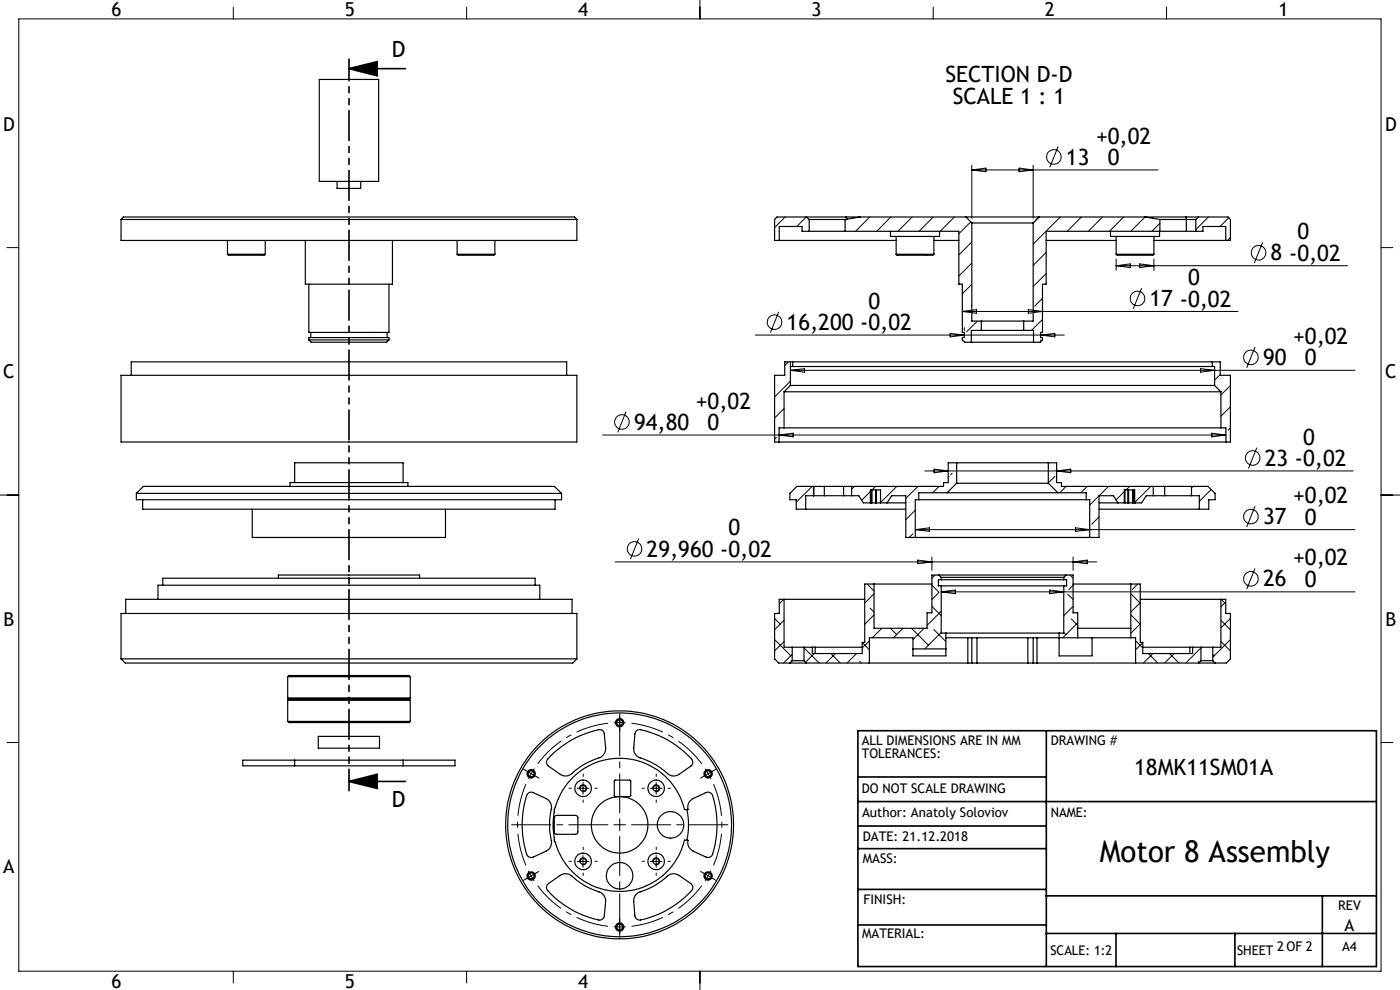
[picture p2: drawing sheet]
<svg xmlns="http://www.w3.org/2000/svg" width="297mm" height="210mm" viewBox="0 0 297 210" stroke-linecap="round" stroke-linejoin="round" font-family="sans-serif">
<g fill="none" stroke="#000" stroke-width=".21">
<path d="M4 4h289v202h-289zM49.5 1.5v2.5M99 1.5v2.5M148.5 0v4M198 1.5v2.5M247.5 1.5v2.5M206.2 35.1v11.2M206.2 36h39.5M206.2 36l3-.3v.7zM216.2 35.7l3 .3-3 .4zM219.2 35.1v11.2M224.5 31.1l-1.8 4.4"/>
<path d="M1.5 52.5h2.5M166.5 46l-2.2 2.3M171 46l-1.9 2M179.6 46.5l-.3 .3M184.5 46l-3 3.1M189 46l-3 3.1M193.5 46l-3 3.1M198 46l-3 3.1M202.5 46l-3 3.1M206 47.1l-2.6 2.5M206.2 51.3l-2.8 2.8M206.2 55.8l-2.8 2.8"/>
<path d="M220.4 46l-1.2 1.3M221.9 53.5l-2.7 2.8M221.9 58l-2.7 2.8M224.9 46l-5.7 5.8M229.4 46l-3 3.1M233.9 46l-3 3.1M236.8 55v2.4M236.8 56.4h49.1M236.8 56.4l3-.4v.8zM238.4 46l-3 3.1M241.8 56l3 .4-3 .4zM242.9 46.1l-3 3"/>
<path d="M244.8 55v2.4M246.1 47.4l-1.7 1.7M256.4 46l-2.7 2.7M260.7 46.2l-1.9 1.8M261 50.4l-.6 .6M267.9 51.4l-1.8 4.4M293 52.5h2.5M160.2 71.1h65.6M164.4 79.6l-.1 .1M165.2 66.1l-1.8 4.4M167.3 76.8l-.8 .8M167.7 76.8v.8"/>
<path d="M167.7 78.6h119.7M167.7 78.6l3-.4v.7zM201.6 70.7l3 .4-3 .4zM204.2 66.1h58.4M204.2 66.1l3-.4v.8zM204.6 69.5v.6M206.2 60.3l-2 2M206.2 64.8l-.2 .1M207.4 68.1l-2.3 2.3M218.2 65.7l3 .4-3 .4zM220.8 72.1v.5M220.8 71.1l3-.4v.8z"/>
<path d="M221.2 67.8l-2.4 2.3M221.2 63.3l-1.7 1.6M242.2 61.1l-1.8 4.4M254.7 78.2l3 .4-3 .3zM258.9 79.4l-1.2 1.2M266.2 73.6l-1.7 4.4M127.8 92.3h132.3M132.8 87.3l-1.7 4.4M164.7 92.8l-.4 .4M165.3 92.3l3-.4v.8zM166.3 86.7l-2 2M167.7 80.8l-3.4 3.4"/>
<path d="M196.2 99.9h90.9M198.2 99.5l3 .4-3 .4zM224.2 99.9l3-.4v.8zM257.1 91.9l3 .4-3 .4zM261 81.8l-2 2M261 86.3l-2 2M261 90.8l-.4 .4M266.6 95l-1.7 4.4M0 105h4M130.5 119.2h102.2M135.5 114.2l-1.8 4.4M172.3 103.2l-3.4 3.3"/>
<path d="M181.3 103.2l-.6 .6M184.6 104.3l-1.8 1.8M185.8 103.2l-.8 .7M190.3 103.2l-3.5 3.4M193.7 113.2l-.8 .8M194.2 108.2l-2 2M194.2 112.4h93.2M194.2 112.4l3-.4v.7zM194.7 118.8l3 .4-3 .4zM194.7 103.2l-2.5 2.5M197.7 118.2v2.8M199.2 103.2l-1.3 1.3"/>
<path d="M201.4 101l-.2 .2M202 100.4l-.3 .3M223.8 101l-1.4 1.4M226.2 103.2l-1.4 1.3M227.6 118.2v2.8M227.6 119.2l3-.4v.8zM228.2 112l3 .4-3 .3zM230.6 103.2l-1.3 1.3M233.2 109.6l-1.6 1.6M235.2 103.2l-4 3.9M238.5 104.3l-1.8 1.7M239.6 103.2l-.7 .7"/>
<path d="M244.1 103.2l-3.4 3.4M253.1 103.2l-.3 .3M256.9 103.8l-2.5 2.6M266.2 107.4l-1.7 4.4M293 105h4M164.3 135.7l3.5 3.4M164.3 131.2l1.2 1.2M166.3 127.1l-1 1M166.3 131.6l-2 2M166.3 136.1l-2 2M168.1 138.8l-1.9 1.8M170.6 137.4l3.2 3.2"/>
<path d="M172.7 138.6l-1.8 1.9M176.3 138.6l2 2M177.2 138.6l-2 2M181.7 138.6l-2 2M182.9 136.3l1.5 1.5M183.4 132.4h.1M184 123.9l1.4 1.5M184.4 136l-1.5 1.4M184.6 129l.8 .8M185.4 125.9l-2 2M185.4 130.4l-2 2M187.1 133.3l-2 2"/>
<path d="M188.9 133.3l1.3 1.3M191.6 133.3l-2.1 2M193.4 133.3l3.6 3.6M196 133.3l-2.3 2.4M197.7 128.6l2 2M197.7 124.1l1.5 1.5M198.1 133.5l2.6 2.6M198.4 122l-.7 .7M199.2 125.7l-1.5 1.5M199.7 129.7l-3 2.9M199.7 134.2l-3.5 3.4M199.7 125.5h87.7"/>
<path d="M199.7 125.5l3-.3v.7zM222.7 125.2l3 .3-3 .4zM225.7 134.2l.4 .4M226.5 126l1.1 1.2M227 122l.6 .7M227.3 131.3l1.3 1.3M227.6 124.1l-.9 1M227.6 128.6l-1.9 2M228.6 132.1l-3.1 3.2M239.9 130.4l2 2M240 126l1.9 1.9M240.9 136l1.5 1.4"/>
<path d="M241.3 123.9l-1.1 1.2M241.9 127.8l-2 2M241.9 132.4l-2 1.9M242.4 136.3l-1.5 1.5M243.6 138.6l2 2M244.6 138.6l-2 2M248.1 138.6l2 2M249.1 138.6l-2 2M254.8 137.4l-3.2 3.2M257.3 138.8l.3 .3M259 136.1l2 2M259 131.6l2 2"/>
<path d="M259 127.1l.8 .8M260 127.7l-1 1M261 131.2l-2 2M261 135.7l-3.7 3.7M266.2 120.6l-1.7 4.4M1.5 157.5h2.5M130.7 153.5a.75 .75 0 0 1 .7-1 .75 .75 0 0 1 .8 .9 .75 .75 0 0 1-.9 .6M182.4 140.3l.3 .3M184.4 140.4l-.2 .2M254.2 140.3l.2 .2M293 157.5h2.5M112 164.3a.74 .74 0 0 1 .6-.9 .74 .74 0 0 1 .8 .8 .74 .74 0 0 1-.9 .6"/>
<path d="M122.4 167.2h2.6M123 167.4a.75 .75 0 0 1 .6-.9 .75 .75 0 0 1 .8 .8 .75 .75 0 0 1-.9 .6M123.7 166v2.5M137.9 167.2h2.5M138.5 167.4a.76 .76 0 0 1 .6-.9 .76 .76 0 0 1 .9 .8 .76 .76 0 0 1-1 .6M139.2 166v2.5M149.5 164.3a.74 .74 0 0 1 .7-.9 .74 .74 0 0 1 .8 .8 .74 .74 0 0 1-1 .6M112 186a.75 .75 0 0 1 .6-.9 .75 .75 0 0 1 .8 .8 .75 .75 0 0 1-.9 .6M112.1 184.7l1.2 2.2M113.8 185.2l-2.2 1.2M122.4 182.7h2.6M123 182.9a.74 .74 0 0 1 .6-.9 .74 .74 0 0 1 .8 .8 .74 .74 0 0 1-.9 .6"/>
<path d="M123.7 181.5v2.5M130.7 196.8a.75 .75 0 0 1 .7-.9 .75 .75 0 0 1 .8 .8 .75 .75 0 0 1-.9 .7M137.9 182.7h2.5M138.5 182.9a.75 .75 0 0 1 .6-.9 .75 .75 0 0 1 .8 .8 .75 .75 0 0 1-.9 .6M139.2 181.5v2.5M149.5 186a.75 .75 0 0 1 .7-.9 .75 .75 0 0 1 .8 .8 .75 .75 0 0 1-1 .6M49.5 206v2.5M99 206v2.5M148.5 206v4"/>
<circle cx="223.6" cy="33.3" r="1.54"/>
<circle cx="267" cy="53.6" r="1.54"/>
<circle cx="164.3" cy="68.3" r="1.54"/>
<circle cx="241.3" cy="63.3" r="1.54"/>
<circle cx="265.4" cy="75.8" r="1.54"/>
<circle cx="131.9" cy="89.5" r="1.55"/>
<circle cx="265.8" cy="97.1" r="1.55"/>
<circle cx="134.6" cy="116.4" r="1.54"/>
<circle cx="265.4" cy="109.6" r="1.54"/>
<circle cx="265.4" cy="122.8" r="1.54"/>
</g>
<g fill="none" stroke="#000" stroke-width=".35">
<path d="M74 14.6l6-1.5v3zM74 14.6h12M182 155h110v50h-110zM222 155v50M74 165.8l6-1.6v3zM74 165.8h12M182 170h110M182 164.8h40M182 175.2h40M182 196.2h40M182 188.7h40M182 180h40"/>
<path d="M222 190h70M222 198h70M236.7 198v7M262 198v7M280.5 190v15"/>
</g>
<path d="M131.5 153.3h-1.3M131.5 153.3h1.2M112.7 164.1l-.6 1.1M112.7 164.1l.7-1.1M150.2 164.1l-.6-1.1M150.2 164.1l.6 1.1M131.5 196.6h1.2M131.5 196.6h-1.3M150.2 185.8l.6-1.1M150.2 185.8l-.6 1.1" fill="none" stroke="#000" stroke-width=".21" stroke-dasharray="15.2 1.3 1.3 1.3" stroke-linecap="butt"/>
<path d="M129 153.4a21.7 21.7 0 0 0-14.9 8.6M111.6 166.3a21.7 21.7 0 0 0 0 17.3M148.9 162a21.7 21.7 0 0 0-14.9-8.6M114.1 187.9a21.7 21.7 0 0 0 14.9 8.6M134 196.5a21.7 21.7 0 0 0 14.9-8.6M151.4 183.6a21.7 21.7 0 0 0 0-17.3" fill="none" stroke="#000" stroke-width=".21" stroke-dasharray="15.2 1.3 1.3 1.3" stroke-dashoffset="8.3" stroke-linecap="butt"/>
<path d="M74 12.5v155.2" fill="none" stroke="#000" stroke-width=".35" stroke-dasharray="6.3 1.3 1.3 1.3 1.3 1.3" stroke-dashoffset="1.8"/>
<g fill="none" stroke="#000" stroke-width=".21" stroke-dasharray="15.2 1.3 1.3 1.3">
<path d="M131.5 153.3v-1.3M131.5 153.3v1.2M131.5 152v-.6M131.5 154.5v.6M111.6 163.5l-.5-.3M112.7 164.1l-1.1-.6M112.7 164.1l1.1 .6M113.8 164.7l.5 .3M121.2 167.2h-.5M123.7 164.7v-.5M123.7 169.7v.5M126.2 167.2h.5"/>
<path d="M131.5 174.9v-1.2M131.5 174.9h-1.3M131.5 174.9v1.3M131.5 174.9h1.2M136.7 167.2h-.5M139.2 164.7v-.5M139.2 169.7v.5M141.7 167.2h.5M149.2 164.7l-.6 .3M150.2 164.1l1.1-.6M150.2 164.1l-1 .6M151.3 163.5l.6-.3"/>
<path d="M111.6 186.4l-.5 .3M113.8 185.2l.5-.4M121.2 182.7h-.5M123.7 180.2v-.5M123.7 185.2v.5M126.2 182.7h.5M131.5 196.6v1.3M131.5 196.6v-1.2M131.5 197.9v.6M131.5 195.4v-.7M136.7 182.7h-.5M139.2 180.2v-.5"/>
<path d="M139.2 185.2v.5M141.7 182.7h.5M149.2 185.2l-.6-.4M150.2 185.8l1.1 .6M150.2 185.8l-1-.6M151.3 186.4l.6 .3"/>
</g>
<path d="M129 174.9h-20.5M131.5 172.4v-20.4M131.5 177.4v20.5M134 174.9h20.4" fill="none" stroke="#000" stroke-width=".21" stroke-dasharray="15.2 1.3 1.3 1.3" stroke-dashoffset="6.9"/>
<path d="M74 14.6l6-1.5v3zM74 165.8l6-1.6v3z" fill="#000"/>
<g fill="none" stroke="#000" stroke-width=".25">
<path d="M67.7 16.9h12.6v21.6h-12.6zM71.5 38.5v1.5h5v-1.5M25.7 46.6h96.7M25.7 46.6v4.4h96.7v-4.4M25.7 46.6l.5-.6h95.7l.5 .6M48.3 53.9h8M48.3 53.9l.2 .2h7.6l.2-.2M48.3 51v2.9M56.3 51v2.9M64.8 51v9.3h18.5v-9.3M97 53.9h8M97 53.9l.2 .2h7.6l.2-.2"/>
<path d="M97 51v2.9M105 51v2.9M165.3 51h24.8M171.1 46h8.4M171.1 46h-6.3l-.5 .6v4.4h1M171.1 46l.6 .6M171.7 46.6h7.6M171.7 49.1h7.6M171.7 49.1h-1.6v-1.1h-4.8v3M171.7 46.6v2.5M179.3 49.1h24.1v11.2h.8v10.2h.4v1.1h-.4v.5l.5 .5h1.4M179.3 46.6v2.5"/>
<path d="M179.5 46h3M179.5 46l.3 .5M182.5 46h22.4M182.5 46l-3.2 .6M188.9 49.1v1.1h10.4v-1.1M190.1 53.9h8M190.1 53.9l.2 .2h7.6l.2-.2M190.1 50.2v3.7M198.1 51h5.3M198.1 50.2v3.7M204.9 46h15.5M204.9 46l1.3 1.3"/>
<path d="M206.2 47.3h13M206.2 47.3v20.8h2M219.2 47.3v20.8h-2M220.4 46l-1.2 1.3M220.4 46h31.2M221.9 51h14.9M235.6 49.1v1.1h10.4v-1.1M236.8 53.9h8M236.8 53.9l.2 .2h7.6l.2-.2M236.8 50.2v3.7M242.9 46l3.2 .6M244.8 51h15.2"/>
<path d="M244.8 50.2v3.7M246.1 46.6v2.5M246.1 46.6h5.6M251.6 46h2.6M251.6 46l.1 .6M251.7 46.6h2M251.7 49.1h2M251.7 49.1h-29.8v11.2h-.7v10.2h-.4v1.1h.4v.5l-.5 .5h-1.4M251.7 46.6v2.5M253.7 49.1h1.5v-1.1h4.8v3M253.7 46.6v2.5M254.2 46h6.3l.5 .6v4.4h-1"/>
<path d="M254.2 46l-.5 .6M25.7 79.6h96.7v14.2h-96.7zM27.8 79.6v-2.8h92.4v2.8M65.5 72.1v-.5h17v.5M65.5 72.1h17M65.5 60.3v10.2h17v-10.2M65.5 72.1l.5 .5h16l.5-.5M65.9 70.5v1.1M82.1 70.5v1.1M168.2 77.7h89M168.2 76.8h89M168.2 76.8h-1.7v2.8h-2.2v14.2h1"/>
<path d="M168.2 77.7h-.5v4.1M168.2 76.8v.9M206.1 72.6h13.2M208.2 68.1h9M208.2 70.1h9M208.2 70.1h-2.1v2.5M208.2 68.1v2M217.2 70.1h2.1v2.5M217.2 68.1v2M257.2 76.8h1.7v2.8h2.1v14.2h-.9M257.2 77.7h.5v4.1M257.2 76.8v.9"/>
<path d="M165.3 93.8h94.8M166.3 83.1h92.7M166.3 90.8h92.7M166.3 90.8h-1v3M166.3 83.1v7.7M167.7 81.8h90M167.7 81.8l-1.4 1.3M203 98.2h19.4M203 98.2h-1.8v4.2h-1v.8h-19.5M203 98.2v4.3M222.4 98.2h1.8v4.2h1v.8h19.5M222.4 98.2v4.3"/>
<path d="M257.7 81.8l1.3 1.3M259 90.8h1.1v3M259 83.1v7.7M28.9 104.7h90.2M28.9 104.7v1.3h90.2v-1.3M28.9 104.7l1.5-1.5h87.2l1.5 1.5M30.3 106v2h87.5v-2M53.5 108v6h41v-6M61.5 103.2v-.8h25v.8M62.5 102.4v-4.2h23v4.2M170.9 108h21.3M172.6 105.2h.1"/>
<path d="M172.6 103.2h.1M172.6 103.2h-3.5l-1.5 1.5v1.3h1.3v2h2M172.6 105.2h-1.7v2.8M172.6 103.2v2M172.6 105.2h2.3M172.6 103.2h2.3M174.9 105.2h4.1M174.9 103.2h4.1M174.9 103.2v2M179 105.2h1.7M179 103.2h1.7M179 103.2v2"/>
<path d="M180.7 105.2h1.5l1 1.5h1.7M180.7 103.2v2M184.6 106.7v-2.8h2.2v2.8M184.9 106.7h.1M184.9 103.9v2.8M185 106.7h.8M185 103.9v2.8M185.8 106.7h.1M185.8 103.9v2.8M185.9 106.7h.9M185.9 103.9v2.8M186.8 106.7h1.4"/>
<path d="M188.2 106.7h4M188.2 106.7l1-1.5h3v8.8h2M194.2 114h37M194.9 106h35.5M194.9 106h-.7v8M200.9 104.5h23.5M200.9 104.5h-6v1.5M203 102.5h19.4M203 102.5l-2.1 2M222.4 102.5l2 2M224.4 104.5h6v1.5M230.4 106h.8v8"/>
<path d="M233.2 108h21.2M233.2 106.7h4M237.2 106.7l-1-1.5h-3v8.8h-2M237.2 106.7h1.3M238.5 106.7h.2M238.5 106.7v-2.8h2.2v2.8M238.7 106.7h.6M238.7 103.9v2.8M239.3 106.7h.1M239.3 103.9v2.8M239.4 106.7h.9M239.4 103.9v2.8"/>
<path d="M240.3 106.7h.1M240.3 103.9v2.8M240.7 106.7h.1M244.7 105.2h2.4M244.7 103.2h2.4M244.7 105.2h-1.5l-1 1.5h-1.9M244.7 103.2v2M247.1 105.2h5.7M247.1 103.2h5.7M247.1 103.2v2M252.8 103.2h3.5l1.5 1.5v1.3h-1.4v2h-2M252.8 105.2h1.6v2.8"/>
<path d="M252.8 103.2v2M25.7 139.8v-9.7h96.7v9.7M25.7 139.8h96.7M25.7 139.8l.9 .8h94.9l.9-.8M26.7 130.1v-3h94.7v3M33.5 127.1v-3h81v3M34.5 124.1v-1.4h79v1.4M59.1 122.7v-.7h29.9v.7M166.3 127.1h17.1M166.3 127.1h-1v3h-1v9.7l.9 .8h2.4M166.3 127.1v10.2h1.8M168.1 137.3h2.5"/>
<path d="M168.1 137.3v2.9M170.6 137.3h1.7M170.6 137.3v2.9M172.3 137.3h.6M172.9 137.3h10M172.9 137.3v1.3M185.4 123.9h12.3M185.4 123.9h-2v12.4h-.5v2.3h-10.6v-1.3M193.7 137.6h7M199.2 122h27M199.2 122h-1.5v8h-1v3.3h-11.3v-9.4M199.2 122l.5 .5"/>
<path d="M199.7 122.5h26M199.7 123h26M199.7 124.3h26M199.7 124.3v10h1M199.7 123h-.6v1.3h.6M199.7 122.5v.5M200.7 134.3h24M200.7 135.3h27.9M200.7 134.3v4.8h-7v-3.8h-9.3v5.3M205.3 135.3v5.3M206.2 135.3v5.3M207.3 135.3v5.3"/>
<path d="M218.1 135.3v5.3M219.2 135.3v5.3M220 135.3v5.3M224.7 134.3v4.8h7v-3.8M225.7 124.3v10h-1M225.7 122.5v.5M225.7 123h.6v1.3h-.6M226.2 122h1.4v8h1v5.3M226.2 122l-.5 .5M227.6 123.9h12.3M228.6 133.3h11.3M228.6 135.3h11.3"/>
<path d="M239.9 123.9h2v12.4h.5v2.3h10.6v-1.3M239.9 135.3h1v5.3M239.9 123.9v11.4M241.9 127.1h17.1M242.4 137.3h10M252.4 137.3h.6M252.4 137.3v1.3M253 137.3h1.8M254.8 137.3h2.5M254.8 137.3v2.9M257.3 137.3v2.9M259 127.1h1v3h1v9.7l-.9 .8h-2.3"/>
<path d="M259 127.1v10.2h-1.7M61 148.1h26M61 143.5h26M61 143.5l.3-.2h25.5l.2 .2M61 148.5h26M61 153h26M61 153l.3 .3h25.5l.2-.3M61 148.1l.3 .2M61 143.5v4.6M61 148.5v4.5M61.3 148.3h25.5M61.3 148.3l-.3 .2"/>
<path d="M67.5 156.2h13v2.5h-13zM86.8 148.3l.2 .2M87 148.1l-.2 .2M87 143.5v4.6M87 148.5v4.5M134.9 155.1l.4-.3a12.1 12.1 0 0 1 5.6 1.8 18.7 18.7 0 0 1 6 4.8v.6l-.2 .4-2.6 1.8a2.25 2.25 0 0 1-3.2-.7 18.7 18.7 0 0 0-5.7-3l-.6-.8-.2-.7 .3-3.3zM167.6 140.6h3.5M168.1 140.2h2.5M168.1 140.2l-.5 .4M170.6 140.2l.5 .4M171.1 140.6h13.3M184.4 140.6h20.9"/>
<path d="M205.3 140.6h.9M206.2 140.6h1.1M207.3 140.6h10.8M218.1 140.6h1.1M219.2 140.6h.8M220 140.6h20.9M240.9 140.6h13.4M254.3 140.6h3.5M254.8 140.2h2.5M254.8 140.2l-.5 .4M257.3 140.2l.5 .4M62.5 161.2h-11v1.2h11"/>
<path d="M62.5 161.2v1.2M62.5 161.2h23M62.5 162.4h23M85.5 161.2h11v1.2h-11M85.5 161.2v1.2M111.9 168.4l.6-.3h.4l3 1.3a2 2 0 0 1 1 2.3 17.7 17.7 0 0 0 .1 7.3l-.2 .6-.7 .8-3 1.4a1.03 1.03 0 0 1-1.4-.6 20 20 0 0 1 .2-12.8zM116.9 160.3a19.4 19.4 0 0 1 10.5-5.5l.4 .1 .4 .6 .3 3.2a2.28 2.28 0 0 1-2.2 2.3 14.6 14.6 0 0 0-5.2 3.3l-1 .3-1-.2-2.8-1.9a.99 .99 0 0 1-.1-1.5zM117.7 173.1l.4-.1h4l.3 .1 .2 .3v3.2l-.2 .2-.3 .2-4.3-.1-.2-.3v-3.2zM121.5 164.9a14.1 14.1 0 0 1 23.7 6.8h.7a2.09 2.09 0 0 1 1.1-2.3l2.8-1.3a1.03 1.03 0 0 1 1.4 .6 20 20 0 0 1-.2 12.9l-.6 .3h-.4l-3-1.4a2.09 2.09 0 0 1-1.1-2.3h-.7a14.2 14.2 0 0 1-13.7 10.9 14.2 14.2 0 0 1-13.8-10.6 16.5 16.5 0 0 1 .1-7.2 14.6 14.6 0 0 1 3.7-6.4zM130.4 165.6l3.3-.1 .1 3.4h-3.4zM145.7 171.7a15.1 15.1 0 0 1 0 6.5M116.3 187.4l2.6-1.7a2.23 2.23 0 0 1 3.1 .7 17.8 17.8 0 0 0 5.7 3.1l.4 .5 .4 .9-.3 3.4a.99 .99 0 0 1-1.2 .8 19.6 19.6 0 0 1-11-6.5l-.1-.5z"/>
<path d="M135 189.7l.2-.2a18.9 18.9 0 0 0 6.9-4l1-.2 .7 .2 2.7 1.9a.99 .99 0 0 1 .2 1.5 19.5 19.5 0 0 1-11.2 6.2l-.6-.3-.2-.5-.3-3.4 .2-.6z"/>
<circle cx="131.5" cy="153.3" r=".62"/>
<circle cx="131.5" cy="153.3" r=".87"/>
<circle cx="112.7" cy="164.1" r=".62"/>
<circle cx="112.7" cy="164.1" r=".88"/>
<circle cx="123.7" cy="167.2" r="1.74"/>
<circle cx="123.7" cy="167.2" r=".63"/>
<circle cx="131.4" cy="175" r="23.7"/>
<circle cx="131.4" cy="175" r="6"/>
<circle cx="131.5" cy="175" r="24.2"/>
<circle cx="139.2" cy="167.2" r="1.74"/>
<circle cx="139.2" cy="167.2" r=".63"/>
<circle cx="142.2" cy="175" r="2.82"/>
<circle cx="150.2" cy="164.1" r=".62"/>
<circle cx="150.2" cy="164.1" r=".88"/>
<circle cx="112.7" cy="185.8" r=".62"/>
<circle cx="112.7" cy="185.8" r=".87"/>
<circle cx="123.7" cy="182.7" r="1.75"/>
<circle cx="123.7" cy="182.7" r=".63"/>
<circle cx="131.4" cy="185.8" r="2.82"/>
<circle cx="131.5" cy="196.6" r=".62"/>
<circle cx="131.5" cy="196.6" r=".87"/>
<circle cx="139.2" cy="182.7" r="1.75"/>
<circle cx="139.2" cy="182.7" r=".63"/>
<circle cx="150.2" cy="185.8" r=".62"/>
<circle cx="150.2" cy="185.8" r=".87"/>
</g>
<text font-size="6.3" x="233.3" y="182.9">Motor 8 Assembly</text>
<g font-size="4.7">
<text x="83.2" y="12.1">D</text>
<text x="200.6" y="17.5">SECTION D-D</text>
<text x="202.1" y="22">SCALE 1 : 1</text>
<text x="226.1" y="34.9">13</text>
<text x="232.5" y="30.4">+0,02</text>
<text x="235" y="35">0</text>
<text x="275.2" y="50.8">0</text>
<text x="269.6" y="55.2">8 -0,02</text>
<text x="184.2" y="65.5">0</text>
<text x="243.9" y="64.9">17 -0,02</text>
<text x="252" y="60.5">0</text>
<text x="166.9" y="70">16,200 -0,02</text>
<text x="267.9" y="77.4">90</text>
<text x="274.3" y="73">+0,02</text>
<text x="276.8" y="77.5">0</text>
<text x="147.6" y="86.7">+0,02</text>
<text x="134.5" y="91.1">94,80</text>
<text x="150.1" y="91.2">0</text>
<text x="276.5" y="94.3">0</text>
<text x="268.3" y="98.8">23 -0,02</text>
<text x="274.3" y="106.7">+0,02</text>
<text x="154.5" y="113.6">0</text>
<text x="267.9" y="111.2">37</text>
<text x="276.8" y="111.3">0</text>
<text x="137.2" y="118.1">29,960 -0,02</text>
<text x="274.3" y="119.9">+0,02</text>
<text x="267.9" y="124.4">26</text>
<text x="276.8" y="124.5">0</text>
<text x="240.6" y="164.3">18MK11SM01A</text>
<text x="83.2" y="171.2">D</text>
</g>
<g font-size="4.1">
<text x="23.7" y="3.4">6</text>
<text x="73.2" y="3.4">5</text>
<text x="122.7" y="3.4">4</text>
<text x="172.2" y="3.4">3</text>
<text x="221.7" y="3.4">2</text>
<text x="271.2" y="3.4">1</text>
<text x=".7" y="27.8">D</text>
<text x="293.8" y="27.8">D</text>
<text x=".7" y="80.3">C</text>
<text x="293.9" y="80.3">C</text>
<text x=".7" y="132.8">B</text>
<text x="293.9" y="132.8">B</text>
<text x=".7" y="185.3">A</text>
<text x="23.7" y="209.6">6</text>
<text x="73.2" y="209.6">5</text>
<text x="122.7" y="209.6">4</text>
</g>
<text font-size="3.5" x="285.2" y="197.4">A</text>
<g font-size="2.8">
<text x="182.8" y="158">ALL DIMENSIONS ARE IN MM</text>
<text x="182.8" y="160.8">TOLERANCES:</text>
<text x="222.9" y="157.9">DRAWING #</text>
<text x="182.8" y="168.2">DO NOT SCALE DRAWING</text>
<text x="182.9" y="173.4">Author: Anatoly Soloviov</text>
<text x="222.9" y="173.4">NAME:</text>
<text x="183" y="178.4">DATE: 21.12.2018</text>
<text x="183" y="183.1">MASS:</text>
<text x="183.2" y="191.7">FINISH:</text>
<text x="283.9" y="193">REV</text>
<text x="182.9" y="198.9">MATERIAL:</text>
<text x="222.8" y="202.7">SCALE: 1:2</text>
<text x="262.4" y="202.7">SHEET</text>
<text x="270.9" y="201.7">2 OF 2</text>
<text x="284.7" y="201.7">A4</text>
</g>
</svg>
